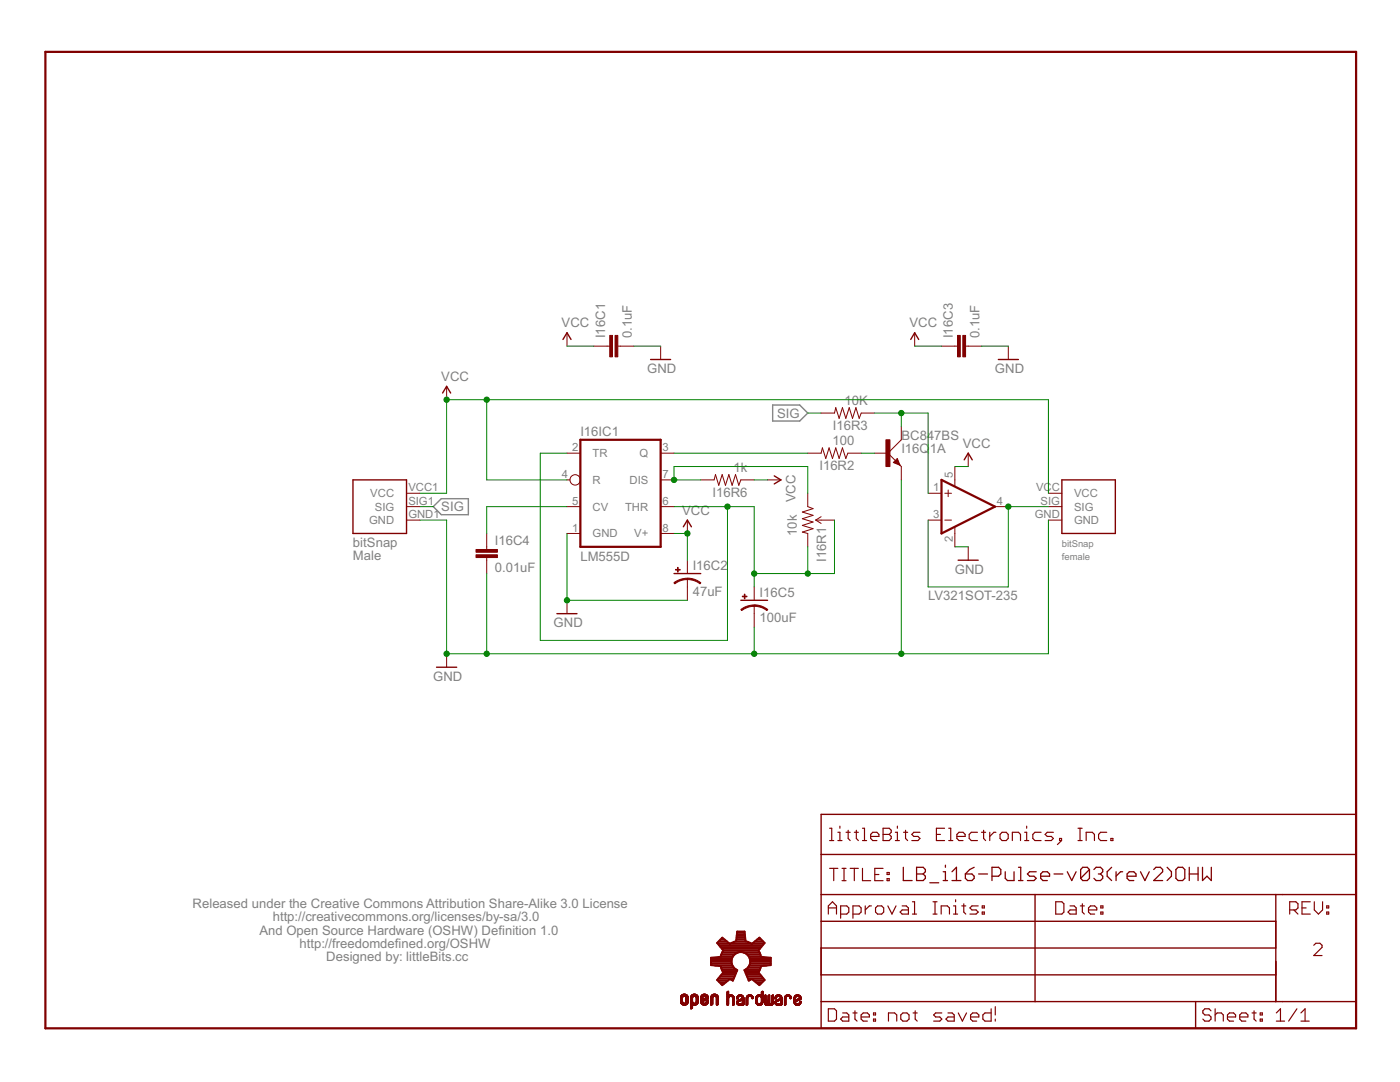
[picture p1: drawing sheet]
<svg xmlns="http://www.w3.org/2000/svg" width="279mm" height="216mm" viewBox="0 0 279 216" stroke-linecap="round" stroke-linejoin="round" font-family="sans-serif">
<path d="M154.2 80.8h5.4l1.6 1.6-1.6 1.6h-5.4zM86.5 101.1l1.6-1.6h5.4v3.2h-5.4z" fill="none" stroke="#808080" stroke-width=".28"/>
<g fill="none" stroke="#800000" stroke-width=".23">
<path d="M165.6 173.3h1.6M165.6 165.3h.4v2.4M165.6 167.7h.8M166.4 173.3v2.4M167.2 167.7h.8M167.2 166.1h.4v1.6M167.6 164.8v.5M168 173.3h.8M168 175.7h.8M168.4 173.3v2.4M168.8 166.1h.9M169.3 165.7v1.6l.4 .4"/>
<path d="M169.7 173.3h1.6M170.5 173.3v2.4M170.5 166.1h.8M170.9 165.7v1.6l.4 .4M172.1 173.3v2.4h1.7M172.1 165.3h.4v2.4M172.1 167.7h.9M173.8 166.9h1.6v-.4l-.4-.4h-.8l-.4 .4v.8l.4 .4h.8M174.6 174.5h.8M176.2 173.3h-1.6v2.4h1.6M176.2 165.3h1.3l.4 .4v.4l-.4 .4 .4 .4v.4l-.4 .4h-1.3zM176.2 166.5h1.3"/>
<path d="M177 175.3h.5v.4h-.5zM177 174.1h.5v.4h-.5zM178.7 167.7h.8M178.7 166.1h.4v1.6M179.1 164.8v.5M180.3 166.1h.8M180.7 165.7v1.6l.4 .4M182.1 179.9h.4v2.5M183.6 166.1h-1.2l-.4 .4 .4 .4h.8l.4 .4-.4 .4h-1.2M186.2 179.9h.8M186.6 179.9v2.5M186.9 166.5h.8"/>
<path d="M188.5 165.3h-1.6v2.4h1.6M189.3 165.3h.4v2.4M189.3 167.7h.9M190.7 179.5v.4M191 166.9h1.6v-.4l-.4-.4h-.8l-.4 .4v.8l.4 .4h.8M195.1 166.1h-1.3l-.4 .4v.8l.4 .4h1.3M195.9 166.1h.8M196.3 165.7v1.6l.4 .4M197.5 166.1v1.6M198.8 166.1h-.4l-.9 .8M200 166.1h.8l.4 .4v.8l-.4 .4h-.8l-.4-.4v-.8zM202 167.7v-1.6h1.3l.4 .4v1.2"/>
<path d="M204.5 167.7h.8M204.5 166.1h.4v1.6M204.9 164.8v.5M207.8 166.1h-1.3l-.4 .4v.8l.4 .4h1.3M210.2 166.1h-1.2l-.4 .4 .4 .4h.8l.4 .4-.4 .4h-1.2M210.7 179.9h1.2l.4 .4v1.7l-.4 .4h-1.2zM211.5 167.3h.4v.4h-.4zM211.9 167.7l-.9 .8M215.1 165.3h.9M215.1 167.7h.9M215.5 165.3v2.4M216.8 167.7v-1.6h1.2l.4 .4v1.2"/>
<path d="M220.9 166.1h-1.3l-.4 .4v.8l.4 .4h1.3M221.7 167.3h.4v.4h-.4zM261.5 179.9h-1.7v2.5h1.7M262.3 179.9v1.7l.8 .8 .8-.8v-1.7M165.3 182.4v-1.6l.8-.9 .8 .9v1.6M165.3 181.2h1.6M167.8 182.4h1.2l.4-.4v-.8l-.4-.4h-1.2v2.4M170.2 182.4h1.2l.5-.4v-.8l-.5-.4h-1.2v2.4M172.7 180.8v1.6M173.9 180.8h-.4l-.8 .8M175.1 180.8h.9l.4 .4v.8l-.4 .4h-.9l-.4-.4v-.8zM177.2 180.8l.8 1.6 .8-1.6"/>
<path d="M180 180.8h.9l.4 .4v1.2h-1.3l-.4-.4 .4-.4h1.3M182.1 182.4h.8M186.2 182.4h.8M187.8 182.4v-1.6h1.3l.4 .4v1.2M190.3 182.4h.8M190.3 180.8h.4v1.6M191.9 180.8h.8M192.3 180.3v1.7l.4 .4M195.2 180.8h-1.2l-.4 .4 .4 .4h.8l.4 .4-.4 .4h-1.2M196 182h.4v.4h-.4zM196 180.8h.4v.4h-.4zM213.6 180.8h.8l.4 .4v1.2h-1.2l-.5-.4 .5-.4h1.2"/>
<path d="M215.6 180.8h.8M216 180.3v1.7l.4 .4M217.2 181.6h1.7v-.4l-.4-.4h-.9l-.4 .4v.8l.4 .4h.9M219.7 182h.4v.4h-.4zM219.7 180.8h.4v.4h-.4zM257.4 181.6h1.2l.4-.4v-.9l-.4-.4h-1.2v2.5M258.2 181.6l.8 .8M259.8 181.2h.9M262.2 188.6l.4-.4h.8l.4 .4v.4l-1.6 1.7h1.6M264.8 182h.4v.4h-.4zM264.8 180.8h.4v.4h-.4zM165.3 201.3h1.2l.4 .4v1.6l-.4 .5h-1.2z"/>
<path d="M168.2 202.1h.8l.4 .4v1.3h-1.2l-.4-.5 .4-.4h1.2M170.2 202.1h.8M170.6 201.7v1.6l.4 .5M171.9 202.9h1.6v-.4l-.4-.4h-.8l-.4 .4v.8l.4 .5h.8M174.3 203.3h.4v.5h-.4zM174.3 202.1h.4v.4h-.4zM177.3 203.8v-1.7h1.2l.5 .4v1.3M179.8 202.5l.4-.4h.8l.4 .4v.8l-.4 .5h-.8l-.4-.5zM182.2 202.1h.8M182.6 201.7v1.6l.4 .5M188 202.1h-1.3l-.4 .4 .4 .4h.9l.4 .4-.4 .5h-1.3M189.2 202.1h.8l.4 .4v1.3h-1.2l-.4-.5 .4-.4h1.2"/>
<path d="M191.2 202.1l.9 1.7 .8-1.7M193.7 202.9h1.6v-.4l-.4-.4h-.8l-.4 .4v.8l.4 .5h.8M197.8 201.3v2.5h-1.2l-.4-.5v-.8l.4-.4h1.2M198.6 200.9v1.6M198.6 203.3v.5M241.7 201.7l-.4-.4h-.8l-.4 .4v.4l.4 .4h.8l.4 .4v.4l-.4 .5h-.8l-.4-.5M242.5 202.5l.4-.4h.8l.4 .4v1.3M242.5 201.3v2.5M245 202.9h1.6v-.4l-.4-.4h-.8l-.4 .4v.8l.4 .5h.8M247.4 202.9h1.6v-.4l-.4-.4h-.8l-.4 .4v.8l.4 .5h.8M249.9 202.1h.8M250.3 201.7v1.6l.4 .5"/>
<path d="M251.5 203.3h.4v.5h-.4zM251.5 202.1h.4v.4h-.4zM254.7 203.8h1.7M254.7 202.1l.8-.8v2.5M258.8 201.3l-1.6 2.5M259.6 203.8h1.7M259.6 202.1l.9-.8v2.5"/>
</g>
<path d="M9.1 10.4h261.5v194.8h-261.5zM115.8 87.8h16v21.3h-16zM187.9 95.8l10.7 5.3-10.7 5.3z" fill="none" stroke="#800000" stroke-width=".44"/>
<g fill="none" stroke="#800000" stroke-width=".2">
<path d="M89.1 77.1v2.7M113.2 66.4v2.7M118.5 69.1h3.2M123.3 69.1h3.2M131.8 69.1v2.6M182.5 66.4v2.7M187.9 69.1h3.2M192.7 69.1h3.2M201.2 69.1v2.6M81.1 98.4h2.7M113.2 90.4h2.6M113.2 95.8h.5"/>
<path d="M131.8 90.4h2.7M131.8 95.8h2.7M139.8 95.8h2.7l.3-1.1 .6 2.1 .7-2.1 .7 2.1 .7-2.1 .6 2.1 .7-2.1 .6 2.1 .4-1h2.7M153.2 95.8h2.7M161.2 90.4h2.7l.2-1 .7 2.1 .7-2.1 .6 2.1 .7-2.1 .7 2.1 .6-2.1 .7 2.1 .4-1.1h2.7M161.2 98.4v2.7l1.1 .4-2.2 .7 2.2 .6-2.2 .7 2.2 .7-2.2 .6 2.2 .7-2.2 .7 1.1 .2v2.7M163.9 82.4h2.6l.3-1.1 .7 2.2 .6-2.2 .7 2.2 .7-2.2 .6 2.2 .7-2.2 .7 2.2 .4-1.1h2.6M174.5 90.4h2.7M177.2 90.4l2.7 2.7v2.7M179.1 91.5l.5 1.3-1.3-.5zM179.9 85.1v2.7l-2.7 2.6M185.2 98.4h2.7"/>
<path d="M188.6 98.4h1.3M189.2 97.8v1.3M190.6 93.1v3.9M193.2 90.4v2.7M209.2 98.4h2.7M81.1 101.1h2.7M81.1 103.8h2.7M97.1 106.4v3.2M97.1 111.3v3.1M113.2 101.1h2.6M113.2 106.4h2.6M113.2 119.8v2.6"/>
<path d="M131.8 101.1h2.7M131.8 106.4h2.7M137.2 103.8v2.6M137.2 111.8v2.6M137.2 115.5v4.3M150.5 117.1v2.7M162.8 103.8l1.1 .6M162.8 103.8h3.7M163.9 103.1l-1.1 .7M185.2 103.8h2.7M188.6 103.8h1.3M190.6 105.2v3.9"/>
<path d="M193.2 109.1v2.7M198.6 101.1h2.6M209.2 101.1h2.7M209.2 103.8h2.7M89.1 130.5v2.6M150.5 120.9v4.2M135.8 199.9h.4M135.8 199.8h.4M135.8 199.7h.4M135.8 199.6h.4M135.8 199.5h.4M135.8 199.4h.4"/>
<path d="M135.8 199.3h.4M135.8 199.2h.4M135.8 199.1h.4M135.8 200h.5M135.8 199h.4M135.8 198.9h.5M135.9 198.7h1.3M136 198.6h1.2M136 198.6h1.1M136 198.5h1.1M136.1 198.5h.9M136.2 198.4h.8"/>
<path d="M136.2 199.1h-.4M136.3 199h-.5M136.3 198.4h.5M136.3 198.9h-.5M136.4 198.8h-.6M136.8 198.8h.5M136.8 198.9h.5M136.9 200h.5M136.9 199.9h.5M136.9 199h.5M136.9 199.8h.5M136.9 199.7h.5"/>
<path d="M136.9 199.6h.5M136.9 199.5h.5M136.9 199.4h.5M136.9 199.3h.5M136.9 199.2h.5M136.9 199.1h.5M137.3 198.8h-1.4M137.8 200h.5M137.8 199.9h.4M137.8 199.8h.4M137.8 199.7h.4M137.8 199.6h.4"/>
<path d="M137.8 199.5h.4M137.8 199.4h.4M137.8 199.3h.4M137.8 199.2h.4M137.8 199.1h.4M137.8 199h.4M137.8 199h.5M137.9 198.9h.4M137.9 198.7h1.4M137.9 198.7h1.3M138 198.6h1.2M138 198.6h1.1"/>
<path d="M138.1 198.5h1M138.2 198.5h.8M138.2 198.4h.8M138.3 198.9h-.5M138.3 198.4h.6M138.4 198.8h-.5M138.8 198.8h.5M138.8 198.9h.5M138.9 198.9h.4M138.9 199h.5M138.9 199.9h.5M138.9 199.1h.5"/>
<path d="M139 199.8h.4M139 199.7h.4M139 199.6h.4M139 199.5h.4M139 199.4h.4M139 199.3h.4M139 199.2h.4M139 199.1h.4M139.3 198.8h-1.4M139.4 200h-.5M139.8 200h.5M139.8 199.9h.5"/>
<path d="M139.8 199.3h1.5M139.8 199.3h.4M139.8 199.2h.4M139.8 199.1h.4M139.8 199h.5M139.9 198.8h1.4M139.9 198.7h1.4M140 198.7h1.2M140 198.6h1.2M140.1 198.5h1M140.2 198.5h.8M140.2 198.4h.8"/>
<path d="M140.3 199.1h-.5M140.3 199.9h-.5M140.3 198.9h-.5M140.3 198.4h.6M140.3 199.8h-.5M140.4 199.3h1M140.4 198.9h-.6M140.4 199.7l-.6 .1M140.4 198.8h-.5M140.5 199.3h.9M140.5 199.2h.9M140.6 199.7h-.8"/>
<path d="M140.7 199.2h.7M140.8 199.6h-1M140.8 199.1h.6M140.8 198.8h.5M140.8 198.9h.5M140.8 198.9h.6M140.9 199.6h-1.1M140.9 199.1h.5M140.9 199h.5M140.9 200h.5M140.9 199.9h.5M141 199.8h.4"/>
<path d="M141 199.5h-1.2M141 199.7h.4M141.1 199.7h.3M141.1 199.5h-1.3M141.2 199.4h-1.4M141.2 199.6h.1M141.8 200h.4M141.8 199.9h.4M141.8 199.8h.4M141.8 199.7h.4M141.8 199.6h.4M141.8 199.5h.4"/>
<path d="M141.8 199.4h.4M141.8 199.3h.4M141.8 199.2h.4M141.8 199.1h.4M141.8 199h.5M141.9 198.7h1.4M142 198.7h1.3M142 198.6h1.2M142.1 198.5h1M142.2 198.5h.8M142.2 198.4h.8M142.3 199h-.4"/>
<path d="M142.3 198.9h-.4M142.3 198.4h.6M142.4 198.9h-.5M142.4 198.8h-.5M142.8 198.8h.5M142.9 198.9h.4M142.9 198.9h.5M142.9 199h.5M143 200h.4M143 199.9h.4M143 199.8h.4M143 199.7h.4"/>
<path d="M143 199.6h.4M143 199.5h.4M143 199.4h.4M143 199.3h.4M143 199.2h.4M143 199.1h.4M143.3 198.8h-1.4M145.1 200h.3M145.1 199.9h.3M145.1 199.8h.3M145.1 199.7h.3M145.1 199.6h.3"/>
<path d="M145.1 199.5h.3M145.1 199.4h.3M145.1 199.3h.3M145.1 199.2h.3M145.1 199.1h.3M145.1 199h.4M145.1 198.7h1.3M145.1 198.6l1.2 .1M145.1 198.6h1.2M145.1 198.6h1.1M145.1 198.5h.3M145.1 198.4h.3"/>
<path d="M145.1 198.3h.3M145.1 198.2h.3M145.1 198.1h.3M145.1 198h.3M145.1 197.9h.3M145.2 197.8h.2M145.3 197.8h.1M145.4 199.2h-.3M145.5 199h-.4M145.5 198.5h.6M145.6 198.9h-.5M145.7 198.8h-.6"/>
<path d="M145.9 198.8h.6M146 198.9h.5M146.1 198.9h.4M146.2 199h.3M146.2 199.1h.3M146.2 199.2h.3M146.3 200h.2M146.3 199.9h.2M146.3 199.8h.2M146.3 199.7h.2M146.3 199.6h.2M146.3 199.5h.2"/>
<path d="M146.3 199.4h.2M146.3 199.3h.2M146.4 198.8h-1.3M147 199.2h.3M147 199.1h.3M147 199.9h.4M147 199.3h.1M147.1 198.9h.4M147.2 198.8h1.1M147.2 199.3h-.2M147.2 198.7h1.1M147.3 199.3h-.3"/>
<path d="M147.3 199.6h1.2M147.3 199.2h-.3M147.3 198.6h.9M147.4 200h-.4M147.4 199.1h-.4M147.4 199h-.4M147.4 198.6h.7M147.4 199.9h-.4M147.4 199h-.3M147.4 199.5h1.1M147.4 198.5h.6M147.5 198.9h-.4"/>
<path d="M147.5 199.5h1M147.6 199.8h-.6M147.6 198.8h-.5M147.7 199.7l-.6 .1M147.7 199.4h.8M147.8 199.7h-.7M147.8 198.8h.6M147.9 199.7h-.7M147.9 199.3h.6M148 198.9h.4M148 199.3h.5M148.1 199h.3"/>
<path d="M148.1 199.2h.4M148.1 199.1h.3M148.1 199.1h.4M148.1 200h.4M148.1 199.9h.4M148.1 199.8h.4M148.1 199.7h.4M148.5 199.6h-1.3M148.9 200h.3M148.9 199.9h.3M148.9 199.8h.3M148.9 199.7h.3"/>
<path d="M148.9 199.6h.3M148.9 199.5h.3M148.9 199.4h.3M148.9 199.3h.3M148.9 199.2h.3M148.9 199.1h.3M148.9 199h.4M149 198.8h1.2M149.1 198.7h1.1M149.2 198.6h.9M149.3 199.1h-.4M149.3 198.6h.7"/>
<path d="M149.4 198.5h.5M149.4 198.9h-.4M149.5 198.8h-.5M149.7 198.8h.5M149.9 198.9h.4M150 199h.3M150 199.1h.3M150.1 199.2h.2M150.1 199.1h.2M150.1 199.3h.2M150.1 199.3h.1M150.3 199.2h-.2"/>
<path d="M150.8 200h.3M150.8 199.9h.3M150.8 199.8h.3M150.8 199.7h.3M150.8 199.6h.3M150.8 199.5h.3M150.8 199.4h.3M150.8 199.3h.3M150.8 199.2h.3M150.9 199h.3M151 198.7h1.3M151.1 198.6h1.2"/>
<path d="M151.2 199.1h-.4M151.2 198.6h1.1M151.2 199h-.3M151.3 198.5h.5M151.3 198.9h-.4M151.4 198.8h-.5M151.6 198.8h.7M151.8 198.9h.5M151.9 199h.4M151.9 200h.4M151.9 199.9h.4M151.9 199.8h.4"/>
<path d="M151.9 199.7h.4M151.9 199.6h.4M151.9 199.5h.4M151.9 199.4h.4M151.9 199.3h.4M151.9 199.2h.4M151.9 199.1h.4M151.9 198.5h.4M151.9 198.4h.4M151.9 198.3h.4M151.9 198.2h.4M151.9 198.1h.4"/>
<path d="M151.9 198h.4M151.9 197.9h.4M152 199.9h.3M152 199.6h.3M152 199.3h.3M152 198h.3M152 197.9h.3M152 197.8h.3M152.2 197.8h.1M152.3 198.8h-1.3M152.5 200h.3M152.5 199.9h.3"/>
<path d="M152.5 199.8h.3M152.5 199.7h.3M152.5 199.6h.3M152.5 199.5h.3M152.5 199.4h.3M152.5 199.3h.3M152.5 199.2h.3M152.5 199.1h.3M152.5 199h.3M152.5 198.9h.3M152.5 198.8h.3M152.5 198.7h.3"/>
<path d="M152.6 198.6h.2M152.7 198.5h.1M153.3 200h.3M153.3 199.9h.3M153.3 199.8h.3M153.3 199.7h.3M153.3 199.6h.3M153.3 199.5h.3M153.3 199.4h.3M153.3 199.3h.3M153.3 199.2h.3M153.3 199.1h.3"/>
<path d="M153.3 199h.3M153.3 198.9h.3M153.3 198.8h.3M153.3 198.7h.3M153.3 198.6h.3M153.4 198.6h.2M153.5 198.5h.1M154.1 200h.2M154.1 199.9h.2M154.1 199.8h.2M154.1 199.7h.2M154.1 199.6h.2"/>
<path d="M154.1 199.5h.2M154.1 199.4h.2M154.1 199.3h.2M154.1 199.2h.2M154.1 199.1h.2M154.1 199h.2M154.1 198.9h.2M154.1 198.8h.2M154.1 198.7h.2M154.1 198.6h.2M154.2 198.5h.1M154.6 200h.4"/>
<path d="M154.6 199.9h.4M154.6 199.3h.1M154.6 199.2h.3M154.6 199.1h.4M154.7 198.9h.4M154.8 199.3h-.2M154.8 198.8h1.2M154.8 198.7h1.1M154.9 198.7h1M154.9 199.3h-.3M154.9 199.2h-.3M154.9 198.6h.9"/>
<path d="M155 199.1h-.4M155 199h-.3M155 198.6h.7M155 199.9h-.4M155 199.5h1.1M155.1 199.5h1M155.1 198.9h-.4M155.1 198.5h.5M155.2 199.8h-.5M155.2 198.8h-.5M155.3 199.7l-.6 .1M155.3 199.4h.8"/>
<path d="M155.4 199.4h.7M155.4 199.7h-.7M155.4 198.8h.6M155.5 199.7h-.7M155.5 199.3h.6M155.6 198.9h.4M155.7 199.6h-.9M155.7 199.3h.4M155.7 199h.3M155.7 199.2h.4M155.7 199.1h.4M155.7 199.6h.4"/>
<path d="M155.8 200h.3M155.8 199.9h.3M155.8 199.8h.3M155.8 199.7h.3M155.8 199.2h.3M155.8 199.1h.3M156.1 199.6h-1.2M156.5 200h.3M156.5 199.9h.3M156.5 199.8h.3M156.5 199.7h.3M156.5 199.6h.3"/>
<path d="M156.5 199.5h.3M156.5 199.4h.3M156.5 199.3h.3M156.5 199.2h.3M156.5 199.1h.3M156.6 199h.3M156.7 198.8h1.2M156.7 198.7h1.1M156.8 198.6h.9M156.9 199.1h-.3M156.9 198.6h.7M156.9 199h-.3"/>
<path d="M157 198.5h.5M157 198.9h-.4M157.2 198.8h-.6M157.4 198.8h.5M157.5 198.9h.4M157.6 199h.3M157.6 199h.4M157.6 199.2h.4M157.6 199.1h.4M157.7 199.3h.2M157.7 199.3h.1M158 199.2h-.3"/>
<path d="M158.4 200h.4M158.4 199.5h1.2M158.4 199.5h.4M158.4 199.4h.4M158.4 199.3h.4M158.4 199.2h.4M158.4 199.1h.4M158.5 199h.3M158.6 198.8h1.2M158.6 198.7h1.1M158.7 198.7h1M158.7 198.6h.9"/>
<path d="M158.8 199.9h-.4M158.8 198.6h.7M158.8 199h-.3M158.9 198.5h.5M158.9 198.9h-.4M159 199.8h-.6M159 199.7l-.6 .1M159 198.8h-.5M159.2 199.7h-.8M159.3 199.7h-.9M159.3 199.3h.6M159.3 198.8h.5"/>
<path d="M159.4 199.3h.5M159.4 198.9h.4M159.4 199.6h-1M159.4 198.9h.5M159.4 199.2h.5M159.5 199h.4M159.5 199.6h-1.1M159.5 199.1h.4M159.6 199.2h.3M159.6 199.1h.3M159.6 199.9h.3M159.6 199.8h.3"/>
<path d="M159.8 199.8h.1M159.8 199.5h-.9M159.8 199.4h-.8M159.9 199.3l-.8 .1M159.9 200h-.3M135.8 200l.6 .1M135.9 200.2h1.4M135.9 200.1h.5M135.9 200.2h1.3M136 200.4h1.1M136.1 200.4h1M136.1 200.4h.9"/>
<path d="M136.2 200.5h.7M136.4 200.6h.4M136.5 200.6h.2M136.8 200h.5M137.2 200.3h-1.2M137.2 200.3h-1.3M137.3 200.1h-.6M137.3 200l-.5 .1M137.8 201.3h.3M137.8 201.1h.4M137.8 201h.4M137.8 200.9h.4"/>
<path d="M137.8 200.8h.4M137.8 200.7h.4M137.8 200.6h.4M137.8 200.2h1.5M137.8 200.1h.6M137.8 200l.6 .1M137.8 201.3h.2M138.2 201.2h-.4M138.2 201.1l-.4 .1M138.3 200.6h-.5M138.4 200.6h.4M138.5 200.6h.2"/>
<path d="M138.7 200.1h.6M138.9 200h.4M138.9 200.5h-1.1M139 200.4l-1.2 .1M139.1 200.4h-1.3M139.2 200.3h-1.4M139.3 200.2h-1.5M139.3 200.1h-.5M139.8 200l.6 .1M139.9 200.1h.6M139.9 200.2h1.4M139.9 200.2h1.3"/>
<path d="M140 200.3h1.2M140.1 200.4h.9M140.2 200.5h.7M140.4 200.6h.4M140.5 200.6h.2M140.8 200.1h.5M141.1 200.4h-1M141.3 200.1h-.5M141.8 200.4h.4M141.8 200.3h.4M141.8 200.2h.4M141.8 200.1h.4"/>
<path d="M141.8 200.5h.3M141.9 200.6h.1M142.2 200.4l-.4 .1M142.2 200.4h-.4M143 200.4h.4M143 200.3h.4M143 200.2h.4M143 200.1h.4M143 200.6h.1M143.2 200.5h-.2M143.3 200.4l-.3 .1M145.1 200.4h.3"/>
<path d="M145.1 200.3h.3M145.1 200.2h.3M145.1 200.1h.3M145.1 200.6h.1M145.3 200.6h-.2M145.4 200.5h-.3M145.4 200.4h-.3M146.3 200.6h.1M146.3 200.4h.2M146.3 200.3h.2M146.3 200.2h.2M146.3 200.1h.2"/>
<path d="M146.4 200.6h-.1M146.5 200.5h-.2M146.5 200.4h-.2M147 200.2h.4M147 200.1h.4M147 200h.3M147 200.3h.5M147.1 200.3h.8M147.1 200.4h.8M147.2 200.4l.8 .1M147.3 200.5h.7M147.4 200.6h.5"/>
<path d="M147.6 200.6h.1M147.8 200.3h.1M148.1 200.6h.1M148.1 200.4h.4M148.1 200.3h.4M148.1 200.2h.4M148.1 200.1h.4M148.3 200.6h-.2M148.4 200.5h-.3M148.5 200.4l-.4 .1M148.9 200.4h.3M148.9 200.3h.3"/>
<path d="M148.9 200.2h.3M148.9 200.1h.3M148.9 200.6h.1M149.1 200.6h-.2M149.2 200.5h-.3M149.2 200.4l-.3 .1M150.8 200h.4M150.9 200.1h.3M150.9 200l.3 .1M150.9 200.2h.4M150.9 200.3h.5M150.9 200.3h1.2"/>
<path d="M151 200.4h1.1M151.1 200.4h.9M151.2 200.5h.7M151.2 200.6h.7M151.3 200.6h.5M151.5 200.6h.1M151.8 200.2h.4M151.9 200.1h.3M152.2 200.3h-.5M152.2 200.2h-.4M152.3 200l-.4 .1M152.5 200l.4 .1"/>
<path d="M152.6 200.2h.3M152.6 200.1h.3M152.6 200.3h1.7M152.6 200.3h.4M152.6 200.4h1.6M152.7 200.4h1.5M152.7 200.5h1.4M152.8 200.6h.6M152.9 200.6h.4M153.1 200.6h.1M153.2 200.3h.5M153.2 200.2h.4"/>
<path d="M153.3 200.2h.3M153.3 200.1h.3M153.5 200.6h.6M153.6 200.6h.4M153.9 200.3h.4M154 200.2h.3M154 200.1h.3M154.2 200.4h-1.5M154.6 200.2h.4M154.6 200.1h.4M154.7 200.3h.8M154.7 200.3h.4"/>
<path d="M154.7 200.4h.9M154.8 200.4h.8M154.8 200.4l.8 .1M155 200.6h.6M155 200.6h.5M155.4 200.3h.1M155.6 200.5h-.7M155.8 200.4h.3M155.8 200.3h.3M155.8 200.2h.3M155.8 200.1h.3M155.8 200.6h.1"/>
<path d="M155.9 200.6h-.1M156 200.5h-.2M156.1 200.4l-.3 .1M156.5 200.4h.3M156.5 200.3h.3M156.5 200.2h.3M156.5 200.1h.3M156.6 200.6h.1M156.7 200.6h-.2M156.8 200.5h-.3M158.4 200l.4 .1M158.5 200.1h.3"/>
<path d="M158.5 200.2h.4M158.5 200.3h1.3M158.5 200.3h.5M158.6 200.4h1.1M158.7 200.4h.9M158.7 200.5h.9M158.8 200.6h.7M158.9 200.6h.5M159.1 200.6h.1M159.3 200.3h.5M159.5 200.1h.4M159.6 200h.3"/>
<path d="M159.7 200.4h-1.1M159.8 200.2h-.4M159.9 200.2h-.5"/>
<circle cx="114.8" cy="95.8" r="1.04"/>
</g>
<g fill="#800000" stroke="#800000" stroke-width=".2">
<path d="M95 110.7h4.3v.6h-4.3z"/>
<path d="M95 109.6h4.3v.6h-4.3z"/>
<path d="M148.1 119h1v.1h-1z"/>
<path d="M148.5 118.6h.2v.9h-.2z"/>
<path d="M134.8 113.6h.9v.1h-.9z"/>
<path d="M135.2 113.2h.1v1h-.1z"/>
<path d="M176.8 87.8h.8v5.3h-.8z"/>
<path d="M122.7 66.9h.6v4.3h-.6z"/>
<path d="M121.7 66.9h.5v4.3h-.5z"/>
<path d="M192.2 66.9h.5v4.3h-.5z"/>
<path d="M191.1 66.9h.5v4.3h-.5z"/>
</g>
<g fill="none" stroke="#800000" stroke-width=".28">
<path d="M88.3 78.4l.8-1.3 .8 1.3M112.4 67.7l.8-1.3 .8 1.3M129.8 71.7h4M181.8 67.7l.7-1.3 .8 1.3M199.2 71.7h4M70.4 95.8h10.7v10.6h-10.7zM154.5 95l1.4 .8-1.4 .8M179.1 91.8l.2 .8-.8-.3zM179.1 92l-.3 .3M192.4 91.8l.8-1.4 .8 1.4M211.9 95.8h10.7v10.6h-10.7zM134.5 114.4h5.3"/>
<path d="M136.4 105.1l.8-1.3 .8 1.3M147.8 119.8h5.4M191.2 111.8h4M87.1 133.1h4M111.1 122.4h4M163.9 162.5h106.7v42.7h-106.7zM163.9 178.5h106.7M163.9 170.5h106.7M206.6 178.5v21.4M254.6 178.5v21.4M163.9 199.9h106.7M163.9 183.8h90.7"/>
<path d="M163.9 189.2h90.7M163.9 194.5h90.7M238.6 199.9v5.3"/>
</g>
<g fill="#800000" stroke="#800000" stroke-width=".2">
<path d="M150.5 120.7h.3a4.3 4.3 0 0 1 2.4 .9l-.1 .2a4 4 0 0 0-2.6-.8z" fill-rule="evenodd"/>
<path d="M147.8 121.6l.3-.1a4.3 4.3 0 0 1 2.4-.8v.3a3.9 3.9 0 0 0-2.5 .8z" fill-rule="evenodd"/>
<path d="M137.2 115.4h.3a4.3 4.3 0 0 1 2.4 .9l-.2 .2a4 4 0 0 0-2.5-.9z" fill-rule="evenodd"/>
<path d="M134.5 116.3l.7-.5 1.1-.3 .9-.1v.3a3.9 3.9 0 0 0-2.5 .8z" fill-rule="evenodd"/>
</g>
<g fill="none" stroke="#800000" stroke-width=".4">
<path d="M141.9 192.3h4.1M141.9 191.9h4.1M141.9 191.6h4.1M141.9 191.2h4.2M142.7 192.7h3.5M143.2 195.6h2.2M143.2 188.2h2.3M143.4 195.2h3.1M143.4 187.9h1.7M143.5 188.6h8.7M143.6 196h1.3M143.7 194.9h2.9"/>
<path d="M143.8 187.5h.8M143.8 189h8.1M143.8 190.8h2.5M143.9 196.3h.5M143.9 193h2.5M144 194.5h2.7M144 190.4h2.6M144 193.4h2.8M144.1 189.3h7.5M144.1 190.1h3.1M144.1 187.1h.1M144.2 193.8h2.9"/>
<path d="M144.3 194.1h2.6M144.3 189.7h7.1M145.9 188.2h3.9M146 191.5l.1 1 .3 .5M146.2 195.6h.1M146.4 193l.7 .6-.8 2.1-.6-.4-1.6 1.3-1-1.1 1.3-1.5-.6-1.2-1.9-.2v-1.5l1.9-.2 .6-1.2-1.3-1.5 1-1.1 1.6 1.2 1.2-.5 .2-1.9h1.5l.2 1.9 1.3 .5 1.5-1.2 1 1.1-1.2 1.5 .5 1.2 1.9 .2v1.5l-1.9 .2-.5 1.2 1.2 1.5-1 1.1-1.5-1.3-.7 .4-.8-2.1 .7-.6M146.6 190.5l-.4 .4-.2 .6M146.6 190.5a1.89 1.89 0 0 1 3.1 1.1M146.8 187.9h2.1M147 187.5h1.7M147 187.1h1.7M147 186.8h1.7"/>
<path d="M147.1 186.4h1.5M147.1 186h1.5M148.5 190.1h3.1M148.7 193.8h2.8M148.8 194.1h2.6M148.9 193.4h2.8M148.9 194.5h2.8M149.1 194.9h2.9M149.1 190.4h2.6M149.3 195.2h3M149.3 193h2.5M149.4 195.6h.1"/>
<path d="M149.4 190.8h2.4M149.5 192.7h3.5M149.6 191.2h4.2M149.7 192.3h4.1M149.7 191.6l-.1 .9-.3 .5M149.7 191.6h4.1M149.7 191.9h4.1M150.2 188.2h2.3M150.4 195.6h2.1M150.6 187.9h1.7M150.8 196h1.3M151.1 187.5h.8"/>
<path d="M151.3 196.3h.5M151.5 187.1h.1"/>
</g>
<g fill="none" stroke="#800000" stroke-width=".25">
<path d="M180.3 173.1v2.6h1.7M182.9 173.1h1.3l.5 .4v.4l-.5 .5 .5 .4v.5l-.5 .4h-1.3zM182.9 174.4h1.3M185.6 176.1h1.7M188.2 175.7h.9M188.2 173.9h.5v1.8M188.7 172.6v.5M190 175.7h1.8M190 173.9l.9-.8v2.6M192.7 174.4h1.3l.4 .4v.5l-.4 .4h-.9l-.4-.4zM194.4 173.1l-.9 .4-.8 .9M195.3 174.4h1.8"/>
<path d="M198 174.8h1.3l.4-.4v-.9l-.4-.4h-1.3v2.6M200.6 173.9v1.4l.5 .4h1.3v-1.8M203.3 175.7h.9M203.3 173.1h.4v2.6M206.8 173.9h-1.3l-.5 .5 .5 .4h.9l.4 .5-.4 .4h-1.4M207.7 174.8h1.8v-.4l-.5-.5h-.9l-.4 .5v.9l.4 .4h.9M210.4 174.4h1.7M213 173.9l.9 1.8 .9-1.8M217.4 173.5v1.8l-.4 .4h-.9l-.4-.4M217.4 173.5l-.4-.4h-.9l-.4 .4v1.8M217.4 173.5l-1.7 1.8M218.3 173.5l.5-.4h.8l.5 .4v.4l-.5 .5"/>
<path d="M219.2 174.4h.4M219.6 174.4l.5 .4v.5l-.5 .4h-.8l-.5-.4M221.8 173.1l-.8 .8v.9l.8 .9M222.7 173.9v1.8M224 173.9h-.4l-.9 .9M224.9 174.8h1.8v-.4l-.4-.5h-.9l-.5 .5v.9l.5 .4h.9M227.6 173.9l.9 1.8 .9-1.8M230.3 173.5l.4-.4h.9l.4 .4v.4l-1.7 1.8h1.7M232.9 173.1l.9 .8v.9l-.9 .9M234.7 173.5l.4-.4h.9l.5 .4v1.8l-.5 .4h-.9l-.4-.4zM237.3 174.4h1.8M237.3 173.1v2.6"/>
<path d="M239.1 173.1v2.6M240 173.1v2.6l.9-.9 .8 .9v-2.6"/>
</g>
<g fill="none" stroke="#008000" stroke-width=".2">
<path d="M97.1 79.8v16h16.1M113.2 69.1h5.3M126.5 69.1h5.3M182.5 69.1h5.4M195.9 69.1h5.3M83.8 98.4h5.3v-18.6h120.1v18.6M113.2 90.4h-5.4v37.4h37.4v-26.7M134.5 90.4h26.7M139.8 95.8h-5.3v-2.7h26.7v5.3M150.5 95.8h2.7M161.2 82.4h2.7M171.9 90.4h2.6"/>
<path d="M174.5 82.4h10.7v16M179.9 82.4v2.7M179.9 95.8v34.7M190.6 93.1h2.6M83.8 103.8h5.3v26.7h120.1v-26.7M83.8 101.1h2.7M97.1 114.4v16.1M113.2 101.1h-16.1v5.3M113.2 106.4v13.4h24M134.5 106.4h2.7v5.4M134.5 101.1h16v16M161.2 109.1v5.3"/>
<path d="M166.5 103.8v10.6h-16M190.6 109.1h2.6M209.2 101.1h-8v16h-16v-13.3M150.5 125.1v5.4"/>
</g>
<g fill="#008000" stroke="#008000" stroke-width=".2">
<circle cx="137.2" cy="106.4" r=".53"/>
<circle cx="97.1" cy="79.8" r=".53"/>
<circle cx="89.1" cy="79.8" r=".53"/>
<circle cx="145.2" cy="101.1" r=".53"/>
<circle cx="150.5" cy="114.4" r=".53"/>
<circle cx="161.2" cy="114.4" r=".53"/>
<circle cx="134.5" cy="95.8" r=".53"/>
<circle cx="150.5" cy="130.5" r=".53"/>
<circle cx="97.1" cy="130.5" r=".53"/>
<circle cx="179.9" cy="130.5" r=".53"/>
<circle cx="89.1" cy="130.5" r=".53"/>
<circle cx="113.2" cy="119.8" r=".53"/>
<circle cx="179.9" cy="82.4" r=".53"/>
<circle cx="201.2" cy="101.1" r=".53"/>
</g>
<g font-size="2.9" fill="#808080">
<text x="112.1" y="65.3">VCC</text>
<text x="181.5" y="65.3">VCC</text>
<text x="120.8" y="67.5" transform="rotate(-90 120.8 67.5)">I16C1</text>
<text x="126.1" y="67.5" transform="rotate(-90 126.1 67.5)">0.1uF</text>
<text x="190.2" y="67.5" transform="rotate(-90 190.2 67.5)">I16C3</text>
<text x="195.5" y="67.5" transform="rotate(-90 195.5 67.5)">0.1uF</text>
<text x="88.1" y="76">VCC</text>
<text x="129.2" y="74.4">GND</text>
<text x="198.6" y="74.4">GND</text>
<text x="155.1" y="83.3">SIG</text>
<text x="168.5" y="80.8">10K</text>
<text x="115.8" y="87">I16IC1</text>
<text x="166.2" y="88.8">100</text>
<text x="166.2" y="85.9">I16R3</text>
<text x="179.9" y="87.8">BC847BS</text>
<text x="192.2" y="89.4">VCC</text>
<text x="146.4" y="94.2">1k</text>
<text x="163.5" y="93.9">I16R2</text>
<text x="179.9" y="90.4">I16Q</text>
<text x="185.6" y="90.4">1A</text>
<text x="142.2" y="99.2">I16R6</text>
<text x="158.8" y="100.3" transform="rotate(-90 158.8 100.3)">VCC</text>
<text x="88.1" y="102">SIG</text>
<text x="136.1" y="102.7">VCC</text>
<text x="159.1" y="106.9" transform="rotate(-90 159.1 106.9)">10k</text>
<text x="70.4" y="109.1">bitSnap</text>
<text x="70.4" y="111.8">Male</text>
<text x="98.7" y="108.7">I16C4</text>
<text x="115.8" y="111.9">LM555D</text>
<text x="138.2" y="113.8">I16C2</text>
<text x="164.9" y="112.1" transform="rotate(-90 164.9 112.1)">I16R1</text>
<text x="98.7" y="114">0.01uF</text>
<text x="138.2" y="118.8">47uF</text>
<text x="151.6" y="119.1">I16C5</text>
<text x="185.2" y="119.8">LV321SOT-235</text>
<text x="190.6" y="114.4">GND</text>
<text x="110.5" y="125.1">GND</text>
<text x="151.6" y="124.2">100uF</text>
<text x="86.5" y="135.8">GND</text>
<text x="38.4" y="181.2">Released under the Creative Commons Attribution Share-Alike 3.0 License</text>
<text x="54.4" y="183.8">http://creativecommons.org/licenses/by-sa/3.0</text>
<text x="51.8" y="186.5">And Open Source Hardware (OSHW) Definition 1.0</text>
<text x="59.8" y="189.2">http://freedomdefined.org/OSHW</text>
<text x="65.1" y="191.8">Designed by: littleBits.cc</text>
</g>
<g font-size="2.5" fill="#808080">
<text x="112.1" y="95.4">4</text>
<text x="114.2" y="90.1">2</text>
<text x="118.3" y="91.2">TR</text>
<text x="127.6" y="91.2">Q</text>
<text x="132.2" y="90.1">3</text>
<text x="132.2" y="95.4">7</text>
<text x="190.2" y="95.4" transform="rotate(-90 190.2 95.4)">5</text>
<text x="73.9" y="99.2">VCC</text>
<text x="74.8" y="101.9">SIG</text>
<text x="81.5" y="98.1">VCC1</text>
<text x="81.5" y="100.7">SIG1</text>
<text x="114.2" y="100.7">5</text>
<text x="118.3" y="96.6">R</text>
<text x="118.3" y="101.9">CV</text>
<text x="124.8" y="101.9">THR</text>
<text x="125.6" y="96.6">DIS</text>
<text x="132.2" y="100.7">6</text>
<text x="186.3" y="98.1">1</text>
<text x="198.9" y="100.7">4</text>
<text x="206.8" y="98.1">VC</text>
<text x="207.7" y="100.7">SIG</text>
<text x="209.9" y="98.1">C</text>
<text x="214.4" y="99.2">VCC</text>
<text x="214.4" y="101.9">SIG</text>
<text x="73.7" y="104.6">GND</text>
<text x="81.5" y="103.4">GND1</text>
<text x="114.2" y="106.1">1</text>
<text x="118.3" y="107.2">GND</text>
<text x="126.6" y="107.2">V+</text>
<text x="132.2" y="106.1">8</text>
<text x="186.3" y="103.4">3</text>
<text x="206.5" y="103.4">GND</text>
<text x="214.4" y="104.6">GND</text>
<text x="190.2" y="108.1" transform="rotate(-90 190.2 108.1)">2</text>
</g>
<g font-size="2.1" fill="#808080">
<text x="211.9" y="109.1">bitSnap</text>
<text x="211.9" y="111.8">female</text>
</g>
</svg>
